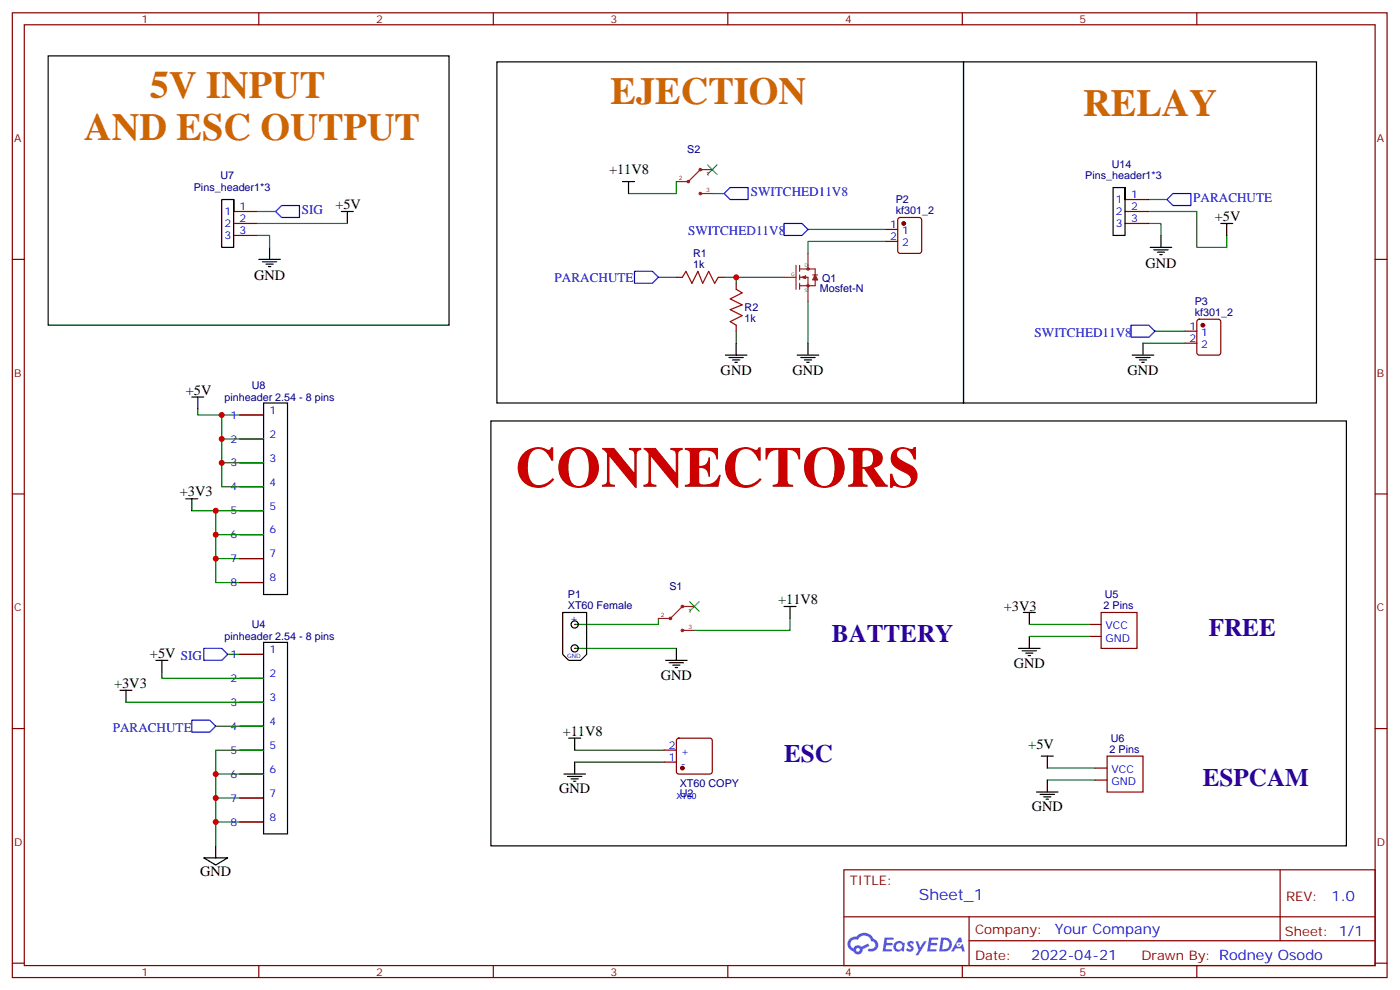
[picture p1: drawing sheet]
<svg xmlns="http://www.w3.org/2000/svg" width="413mm" height="292mm" viewBox="0 0 413 292" stroke-linecap="round" stroke-linejoin="round" font-family="sans-serif">
<g fill="none" stroke="#870000" stroke-width=".35">
<path d="M3.6 3.8h405.4v284.3h-405.4zM7.2 7.3h398.2v277.3h-398.2zM76.3 3.8v3.5M145.5 3.8v3.5M214.6 3.8v3.5M283.7 3.8v3.5M352.9 3.8v3.5M3.6 76.4h3.6M405.4 76.4h3.6M3.6 145.6h3.6M405.4 145.6h3.6M3.6 214.7h3.6"/>
<path d="M405.4 214.7h3.6M248.8 256.4h156.6v28.2h-156.6zM377.4 256.4v20.9M248.8 270.2h156.5M285.7 277.3h119.6M285.7 270.2v14.1M3.6 283.9h3.6M76.3 284.6v3.5M145.5 284.6v3.5M214.6 284.6v3.5M283.7 284.6v3.5M352.9 284.6v3.5"/>
<path d="M405.4 283.9h3.6"/>
</g>
<g fill="#5487ff">
<path d="M267.8 277.5a1.22 1.22 0 0 1 1.7 .3l-.4 .6a.47 .47 0 0 0-.3-.4 .47 .47 0 0 0-.5 .2l.2 .2a1.14 1.14 0 0 1 .7 1.7 1.14 1.14 0 0 1-1.9 0l-.2-.2 .5-.5 .7 .4a.29 .29 0 0 0 .4-.2 .29 .29 0 0 0-.3-.4 1.04 1.04 0 0 1-.6-1.7z"/>
<path d="M260.8 276.3h2.4l.3 .2-.1 .5h-1.9l-.1 .9h1.5l.4 .4-.4 .3h-1.6l-.2 1.1 1.8 .1 .1 .3-.1 .3h-2.7z"/>
<path d="M274 276.3h2.3l.3 .2-.1 .5h-1.8l-.1 .9h1.5l.3 .4-.4 .3h-1.6l-.1 1.1 1.7 .1 .2 .3-.2 .3h-2.6z"/>
<path d="M282.7 276.3h.7l.3 1.2-.6 .4a.69 .69 0 0 0-1 .2 .69 .69 0 0 0 .5 1 .69 .69 0 0 0 .8-.6l.5-.3 .6 2.2h-.8l-.2-.8h-1.8l-.5 .8h-.8z"/>
<path d="M269.9 277.4h.8l.6 1.8 1.1-1.8h.9l-2.6 4.2h-.8l.9-1.6z"/>
<path d="M277.5 276.3l-.6 4.1h1.3a2.11 2.11 0 0 0 2.5-2.1 2.11 2.11 0 0 0-2.5-2zM278.2 277a1.39 1.39 0 0 1 1.7 1.4 1.39 1.39 0 0 1-1.8 1.3h-.3z"/>
<path d="M263.8 277.9a1.54 1.54 0 0 0-.1 2.2 1.54 1.54 0 0 0 2.2 .1l.6 .2 .3-2.3-.2-.2h-.4a1.49 1.49 0 0 0-2.4 0zM264.1 278.9a.94 .94 0 0 1 1.8 0 .94 .94 0 0 1-1.8 0z"/>
<path d="M250.5 276.7a2.18 2.18 0 0 0 1.1 3.7 1.44 1.44 0 0 0 1.6 .9 1.44 1.44 0 0 0 1.2-1.5l2-1-.5-.7-1.9 .9a1.47 1.47 0 0 0-2.4 .5 1.39 1.39 0 0 1-.7-2 1.39 1.39 0 0 1 2-.4 2.12 2.12 0 0 1 2.2-1.3 2.12 2.12 0 0 1 1.9 1.7 1.14 1.14 0 0 1 1.1 1.4 1.14 1.14 0 0 1-1.7 .7 .43 .43 0 0 0-.5 .4 .43 .43 0 0 0 .4 .5 1.98 1.98 0 0 0 2.5-1.3 1.98 1.98 0 0 0-1.2-2.5 3.1 3.1 0 0 0-5.3-.7l-.9 .1zM252.4 280a.55 .55 0 0 1 1.1 0 .55 .55 0 0 1-1.1 0z"/>
<circle cx="282.7" cy="278.4" r=".26"/>
</g>
<g fill="none" stroke="#870000" stroke-width=".35">
<path d="M331.7 58.8h7.1M68.9 62.3h7.1M68.9 65.9h7.1M68.9 69.4h7.1M261.2 67.6h3.5M261.2 71.2h3.5M264.9 64.3l.5-.2h5.6l.7 .4v9.5l-.4 .6-5.9 .1-.7-.5v-9.4zM331.7 62.3h7.1M331.7 65.9h7.1M199.4 81.7h1.8M211.8 81.7h1.7M217.1 83.5v1.8"/>
<path d="M217.1 95.8v1.8M349.4 97.6h3.5M353.1 94.3l.5-.2h5.6l.7 .4v9.5l-.4 .6-5.9 .1-.7-.5v-9.4zM349.4 101.1h3.5M321.1 184h3.6M321.1 187.6h3.6M324.7 180.5h10.5v10.6h-10.5zM199.7 217.8l.4-.2h9.2l.5 .2 .2 .5v9.1l-.2 .5-.5 .2h-9.2l-.5-.2-.2-.5v-9.1zM195.9 221.1h3.5M195.9 224.6h3.5M322.9 226.4h3.5M322.9 229.9h3.5"/>
<path d="M326.4 222.8h10.6v10.6h-10.6z"/>
</g>
<g fill="none" stroke="#000" stroke-width=".35">
<path d="M14.2 16.5h118.2v79.3h-118.2zM146.5 18.2h137.6v100.6h-137.6zM284.1 18.2h104.1v100.6h-104.1zM65.4 58.8h3.5v14.1h-3.5zM183.6 53.5h3.5M185.3 53.5v3.5M328.2 55.3h3.5v14.1h-3.5zM76.3 76.4h6.4M77.4 77.2h4.2M78.4 77.9h2.1M79.1 78.6h.7M79.5 72.9v3.5"/>
<path d="M100.6 62.3h3.6M102.4 62.3v3.6M339.1 72.9h6.4M340.2 73.6h4.2M341.2 74.3h2.2M341.9 75h.8M342.3 69.4v3.5M359.9 65.9h3.6M361.7 65.9v3.5M213.9 104.7h6.3M214.9 105.4h4.3M216 106.1h2.1"/>
<path d="M216.7 106.8h.7M217.1 101.1v3.6M235.1 104.7h6.3M236.1 105.4h4.2M237.2 106.1h2.1M237.9 106.8h.7M238.2 101.1v3.6M333.8 104.7h6.4M334.9 105.4h4.2M336 106.1h2.1M336.7 106.8h.7M337 101.1v3.6"/>
<path d="M231.2 178.8h3.5M232.9 178.8v3.5M165.9 180.5h7.1v12.4l-1.8 1.7h-3.5l-1.8-1.7zM196.3 194.6h6.3M197.3 195.3h4.2M198.4 196h2.1M199.1 196.7h.7M199.4 191.1v3.5M300.3 191.1h6.4M301.4 191.8h4.2M301.7 180.5h3.6M302.4 192.5h2.2"/>
<path d="M303.1 193.2h.7M303.5 180.5v3.5M303.5 187.6v3.5M167.7 217.6h3.5M169.4 217.6v3.5M166.3 228.1h6.3M167.3 228.8h4.3M168.4 229.6h2.1M169.1 230.3h.7M169.4 224.6v3.5M305.6 233.4h6.4M306.7 234.1h4.2"/>
<path d="M307 222.8h3.6M307.7 234.8h2.1M308.4 235.5h.7M308.8 222.8v3.6M308.8 229.9v3.5"/>
<circle cx="169.4" cy="184" r="1.06"/>
<circle cx="169.4" cy="191.1" r="1.06"/>
</g>
<g fill="none" stroke="#008700" stroke-width=".35">
<path d="M199.4 53.5v3.5h-14.1M338.8 58.8h5.3M76 69.4h3.5v3.5M76 62.3h5.2M76 65.9h26.4M238.2 67.6h23M261.2 71.2h-23v3.5M338.8 62.3h14.1v10.6h8.8v-3.5M338.8 65.9h3.5v3.5M194.1 81.7h5.3M213.5 81.7h3.6v1.8M217.1 81.7h14.1"/>
<path d="M217.1 97.6v3.5M238.2 88.8v12.3M340.5 97.6h8.9M337 101.1h12.4M169.4 191.1h30M194.1 182.3v1.7h-24.7M232.9 182.3v3.5h-28.2M303.5 184h17.6M303.5 187.6h17.6M169.4 224.6h26.5M169.4 221.1h26.5M308.8 229.9h14.1"/>
<path d="M308.8 226.4h14.1"/>
</g>
<path d="M213.5 57l1.8-1.7h5.3v3.5h-5.3zM344.1 58.8l1.7-1.8h5.3v3.6h-5.3zM81.2 62.3l1.8-1.7h5.3v3.5h-5.3zM187.1 80h5.3l1.7 1.7-1.7 1.8h-5.3zM231.2 65.9h5.3l1.7 1.7-1.7 1.8h-5.3zM333.5 95.8h5.3l1.7 1.8-1.7 1.8h-5.3z" fill="none" stroke="#00f" stroke-width=".35"/>
<g fill="#870000" stroke="#870000" stroke-width=".35">
<circle cx="354.6" cy="95.8" r=".53"/>
<circle cx="266.5" cy="65.9" r=".53"/>
<circle cx="201.2" cy="226.4" r=".53"/>
</g>
<path d="M201.2 81.7l1-1.7 1.8 3.5 1.8-3.5 1.4 3.5 1.8-3.5 1.7 3.5 1.1-1.8M217.1 85.3l1.7 1-3.5 1.8 3.5 1.8-3.5 1.4 3.5 1.7-3.5 1.8 1.8 1" fill="none" stroke="#a10000" stroke-width=".35"/>
<g fill="none" stroke="#8c2424" stroke-width=".35">
<path d="M234.7 78.2v7.1M235.8 79.3h4.5v4.9h-4.5M235.8 78.2v1.8M238.2 74.7v4.6M231.2 81.7h3.5M235.8 81.7h2.4v7.1M235.8 81v1.4M235.8 83.5v1.8M237.5 81.4l-1 .3 1 .4M237.5 81.4v.7M237.5 81.4l-.7 .3 .7 .4M237.5 81.4l-.3 .3"/>
<path d="M239.6 81h1.5M240.3 81l.8 1.4h-1.5zM240.3 81.7l-.3 .7M240.3 81.7l.4 .7M240.3 81.7l-.3 .4M240.3 81.7l.4 .4"/>
<circle cx="238.2" cy="79.3" r=".35"/>
<circle cx="238.2" cy="84.2" r=".35"/>
</g>
<g fill="#870000">
<circle cx="169.4" cy="191.1" r=".18"/>
<circle cx="169.4" cy="184" r=".18"/>
</g>
<g fill="none" stroke="#000" stroke-width=".35">
<path d="M56.6 117h3.5M58.3 117v3.5M77.7 118.8h7.1v56.4h-7.1zM144.7 124.1h252.3v125.2h-252.3zM54.8 147h3.5M56.6 147v3.5M46 194.6h3.5M47.7 194.6v3.6M77.7 189.3h7.1v56.5h-7.1zM35.4 203.4h3.5M37.1 203.4v3.6M60.1 252.8h7l-3.5 2.2z"/>
<path d="M63.6 249.3v3.5"/>
</g>
<g fill="none" stroke="#008700" stroke-width=".35">
<path d="M210 57h3.5M58.3 120.5v1.8h19.4M65.4 122.3v7.1h12.3M65.4 129.4v7h12.3M65.4 136.4v7.1h12.3M56.6 150.5h21.1M63.6 150.5v21.2h14.1M63.6 157.6h14.1M63.6 164.6h14.1M47.7 198.2v1.7h30M67.1 192.9h10.6M37.1 207h40.6"/>
<path d="M63.6 214h14.1M63.6 235.2h14.1M63.6 228.1h14.1M77.7 221.1h-14.1v28.2M63.6 242.3h14.1"/>
</g>
<g fill="none" stroke="#870000" stroke-width=".35">
<path d="M70.7 122.3h7M70.7 129.4h7M70.7 136.4h7M70.7 143.5h7M70.7 150.5h7M70.7 157.6h7M70.7 164.6h7M70.7 171.7h7M70.7 192.9h7M70.7 199.9h7M70.7 207h7M70.7 214h7"/>
<path d="M70.7 221.1h7M70.7 228.1h7M70.7 235.2h7M70.7 242.3h7"/>
</g>
<path d="M60.1 191.1h5.3l1.7 1.8-1.7 1.7h-5.3zM56.6 212.3h5.2l1.8 1.7-1.8 1.8h-5.2z" fill="none" stroke="#00f" stroke-width=".35"/>
<path d="M208.6 48.6l2.8 2.8M211.4 48.6l-2.8 2.8M203.3 177.3l2.8 2.9M206.1 177.3l-2.8 2.9" fill="none" stroke="#3c3" stroke-width=".35"/>
<g fill="none" stroke="#8c2424" stroke-width=".35">
<path d="M206.5 57h3.5M210 50h-3.5l-3.5 3.5h-3.6M204.7 178.8h-3.5l-3.5 3.5h-3.6M201.2 185.8h3.5"/>
<circle cx="203" cy="53.5" r=".35"/>
<circle cx="206.5" cy="50" r=".35"/>
<circle cx="206.5" cy="57" r=".35"/>
<circle cx="201.2" cy="178.8" r=".35"/>
<circle cx="197.7" cy="182.3" r=".35"/>
<circle cx="201.2" cy="185.8" r=".35"/>
</g>
<g fill="#c00">
<circle cx="217.1" cy="81.7" r=".88"/>
<circle cx="65.4" cy="122.3" r=".88"/>
<circle cx="65.4" cy="129.4" r=".88"/>
<circle cx="65.4" cy="136.4" r=".88"/>
<circle cx="63.6" cy="150.5" r=".88"/>
<circle cx="63.6" cy="164.6" r=".88"/>
<circle cx="63.6" cy="157.6" r=".88"/>
<circle cx="63.6" cy="235.2" r=".88"/>
<circle cx="63.6" cy="242.3" r=".88"/>
<circle cx="63.6" cy="228.1" r=".88"/>
</g>
<text font-size="16.9" fill="#c00" x="151.8" y="143.5">CONNECTORS</text>
<g font-size="11.3" fill="#c60">
<text x="44.2" y="28.8">5V INPUT</text>
<text x="180" y="30.6">EJECTION</text>
<text x="319.4" y="34.1">RELAY</text>
<text x="24.8" y="41.2">AND ESC OUTPUT</text>
</g>
<g font-size="7.4" fill="#309">
<text x="245.3" y="189.3">BATTERY</text>
<text x="356.4" y="187.6">FREE</text>
<text x="231.2" y="224.6">ESC</text>
<text x="354.6" y="231.7">ESPCAM</text>
</g>
<text font-size="4.6" fill="#00f" x="270.9" y="265.4">Sheet_1</text>
<g font-size="4.2">
<text x="179.6" y="51.4">+11V8</text>
<text x="98.9" y="61.6">+5V</text>
<text x="358.2" y="65.2">+5V</text>
<text x="74.9" y="82.4">GND</text>
<text x="337.7" y="78.9">GND</text>
<text x="212.5" y="110.7">GND</text>
<text x="233.7" y="110.7">GND</text>
<text x="332.4" y="110.7">GND</text>
<text x="54.8" y="116.3">+5V</text>
<text x="53" y="146.3">+3V3</text>
<text x="229.4" y="178">+11V8</text>
<text x="296" y="180.2">+3V3</text>
<text x="44.2" y="193.9">+5V SIG</text>
<text x="298.9" y="196.7">GND</text>
<text x="33.6" y="202.7">+3V3</text>
<text x="194.8" y="200.3">GND</text>
<text x="165.9" y="216.9">+11V8</text>
<text x="303.2" y="220.7">+5V</text>
<text x="164.9" y="233.8">GND</text>
<text x="304.2" y="239.1">GND</text>
<text x="59" y="258.1">GND</text>
</g>
<g font-size="4.2" fill="#00f">
<text x="392.6" y="265.6">1.0</text>
<text x="311" y="275.2">Your Company</text>
<text x="304.1" y="283">2022-04-21</text>
</g>
<g font-size="3.9" fill="#00f">
<text x="221.4" y="57.8">SWITCHED11V8</text>
<text x="351.8" y="59.5">PARACHUTE</text>
<text x="89" y="63">SIG</text>
<text x="202.9" y="69.4">SWITCHED11V8</text>
<text x="163.5" y="83">PARACHUTE</text>
<text x="305.1" y="99.4">SWITCHED11V8</text>
<text x="33.2" y="215.8">PARACHUTE</text>
</g>
<g font-size="3.9" fill="#800">
<text x="250.6" y="260.9">TITLE:</text>
<text x="379.2" y="265.6">REV:</text>
<text x="287.5" y="275.1">Company:</text>
<text x="378.9" y="275.8">Sheet: 1/1</text>
<text x="287.5" y="282.8">Date:</text>
<text x="336.5" y="282.9">Drawn By: Rodney Osodo</text>
</g>
<g font-size="3.2" fill="#800">
<text x="41.7" y="6.8">1</text>
<text x="110.9" y="6.8">2</text>
<text x="180" y="6.8">3</text>
<text x="249.2" y="6.8">4</text>
<text x="318.3" y="6.8">5</text>
<text x="4.2" y="41.9">A</text>
<text x="406" y="41.9">A</text>
<text x="4.2" y="111">B</text>
<text x="406" y="111">B</text>
<text x="4.2" y="180.2">C</text>
<text x="406" y="180.2">C</text>
<text x="4.2" y="249.3">D</text>
<text x="406" y="249.3">D</text>
<text x="41.7" y="287.6">1</text>
<text x="110.9" y="287.6">2</text>
<text x="180" y="287.6">3</text>
<text x="249.2" y="287.6">4</text>
<text x="318.3" y="287.6">5</text>
</g>
<g font-size="3.2" fill="#000080">
<text x="202.6" y="45.1">S2</text>
<text x="65" y="52.9">U7</text>
<text x="320" y="52.8">Pins_header1*3</text>
<text x="327.8" y="49.4">U14</text>
<text x="57.1" y="56.3">Pins_header1*3</text>
<text x="264.1" y="59.9">P2</text>
<text x="264.1" y="63">kf301_2</text>
<text x="204.4" y="75.7">R1</text>
<text x="204.4" y="78.9">1k</text>
<text x="242.4" y="83">Q1</text>
<text x="241.8" y="86.2">Mosfet-N</text>
<text x="352.3" y="89.9">P3</text>
<text x="219.5" y="94.9">1k</text>
<text x="219.5" y="91.7">R2</text>
<text x="352.3" y="93">kf301_2</text>
<text x="66.2" y="118.2">pinheader 2.54 - 8 pins</text>
<text x="74.2" y="114.5">U8</text>
<text x="197.4" y="173.9">S1</text>
<text x="167.4" y="179.5">XT60 Female</text>
<text x="167.4" y="176.2">P1</text>
<text x="325.4" y="179.5">2 Pins</text>
<text x="325.8" y="176.3">U5</text>
<text x="74.2" y="185.1">U4</text>
<text x="66.2" y="188.8">pinheader 2.54 - 8 pins</text>
<text x="327.2" y="221.8">2 Pins</text>
<text x="327.5" y="218.6">U6</text>
<text x="200.4" y="231.8">XT60 COPY</text>
<text x="200.4" y="235">U2</text>
</g>
<g font-size="3.2" fill="#00f">
<text x="329" y="59.9">1</text>
<text x="333.5" y="58.5">1</text>
<text x="66.2" y="63.4">1</text>
<text x="70.7" y="62">1</text>
<text x="70.7" y="65.5">2</text>
<text x="329" y="63.4">2</text>
<text x="333.5" y="62">2</text>
<text x="333.5" y="65.5">3</text>
<text x="66.2" y="66.9">2</text>
<text x="66.2" y="70.4">3</text>
<text x="70.7" y="69">3</text>
<text x="262.5" y="67.3">1</text>
<text x="262.5" y="70.8">2</text>
<text x="266" y="69">1</text>
<text x="329" y="66.9">3</text>
<text x="266" y="72.6">2</text>
<text x="350.7" y="97.3">1</text>
<text x="350.7" y="100.8">2</text>
<text x="354.2" y="99">1</text>
<text x="354.2" y="102.6">2</text>
<text x="67.9" y="123.4">1</text>
<text x="79.5" y="122">1</text>
<text x="67.9" y="130.4">2</text>
<text x="79.5" y="129">2</text>
<text x="67.9" y="137.5">3</text>
<text x="79.5" y="136.1">3</text>
<text x="79.5" y="143.1">4</text>
<text x="67.9" y="144.5">4</text>
<text x="67.9" y="151.6">5</text>
<text x="79.5" y="150.2">5</text>
<text x="67.9" y="158.6">6</text>
<text x="79.5" y="157.2">6</text>
<text x="67.9" y="165.7">7</text>
<text x="79.5" y="164.3">7</text>
<text x="67.9" y="172.8">8</text>
<text x="79.5" y="171.3">8</text>
<text x="168" y="183.3">+</text>
<text x="326" y="185.5">VCC</text>
<text x="326" y="189.1">GND</text>
<text x="67.9" y="193.9">1</text>
<text x="79.5" y="192.5">1</text>
<text x="67.9" y="201">2</text>
<text x="79.5" y="199.6">2</text>
<text x="67.9" y="208">3</text>
<text x="79.5" y="206.6">3</text>
<text x="67.9" y="215.1">4</text>
<text x="79.5" y="213.7">4</text>
<text x="79.5" y="220.7">5</text>
<text x="197.2" y="220.7">2</text>
<text x="67.9" y="222.1">5</text>
<text x="79.5" y="227.8">6</text>
<text x="197.2" y="224.3">1</text>
<text x="200.7" y="222.5">+</text>
<text x="200.7" y="226">-</text>
<text x="327.7" y="227.8">VCC</text>
<text x="67.9" y="229.2">6</text>
<text x="327.7" y="231.5">GND</text>
<text x="67.9" y="236.3">7</text>
<text x="79.5" y="234.8">7</text>
<text x="67.9" y="243.3">8</text>
<text x="79.5" y="241.9">8</text>
</g>
<text font-size="2.5" fill="#00f" x="199.4" y="235.4">XT60</text>
<g font-size="1.8" fill="#900">
<text x="200.1" y="53.2">2</text>
<text x="208.2" y="51.8">1</text>
<text x="208.2" y="56.6">3</text>
<text x="194.8" y="181.9">2</text>
<text x="202.9" y="180.5">1</text>
<text x="203" y="185.4">3</text>
</g>
<text font-size="1.8" fill="#00f" x="167.2" y="194">GND</text>
<g font-size="1.4" fill="#238d23">
<text x="233.3" y="81.4">G</text>
<text x="237.2" y="78.6">D</text>
<text x="237.2" y="86">S</text>
</g>
</svg>
